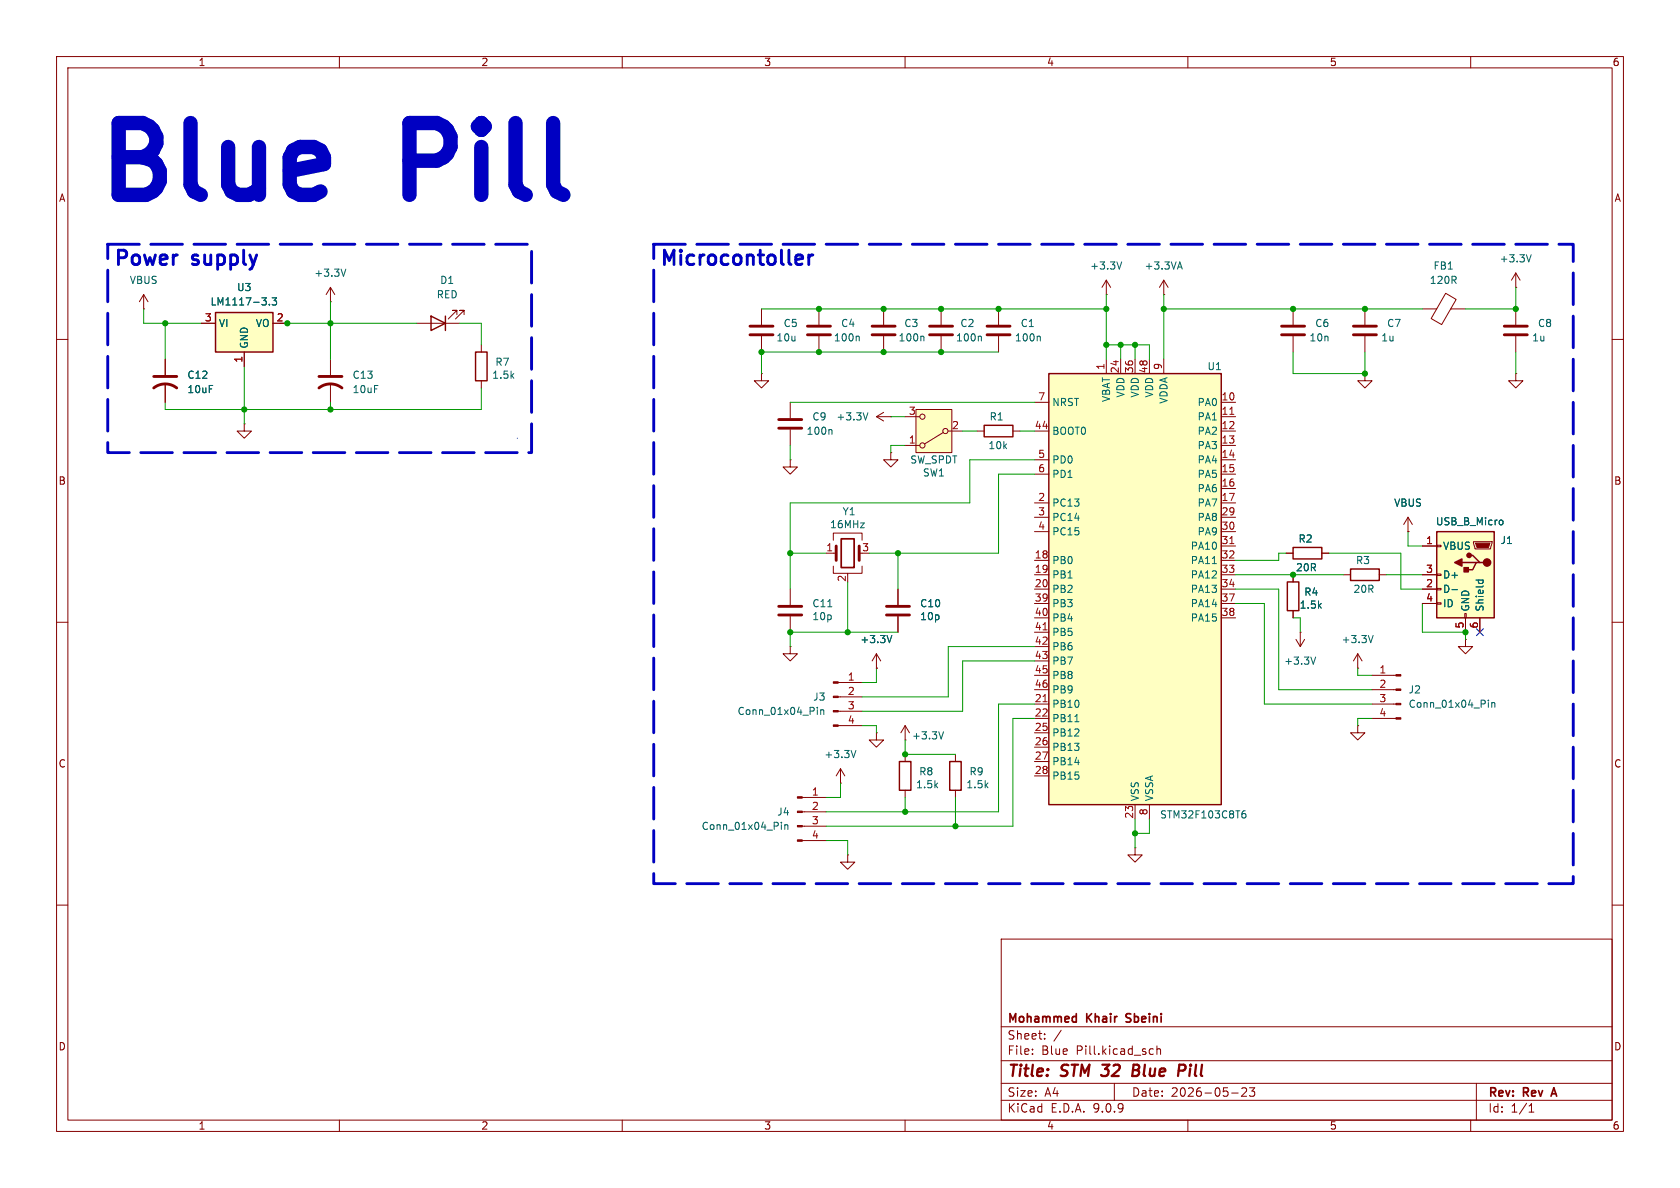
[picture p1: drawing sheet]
<svg xmlns="http://www.w3.org/2000/svg" width="297mm" height="210mm" viewBox="0 0 297 210" stroke-linecap="round" stroke-linejoin="round" font-family="sans-serif">
<g fill="none" stroke="#840000" stroke-width=".18">
<path d="M10 10h277v190h-277zM12 12h273v186h-273zM60 10v2M110 10v2M160 10v2M210 10v2M260 10v2M25.4 54.6h.1M25.4 52.1l-.8 1.2M25.4 52.1l.8 1.2M25.4 52.1v2.5M58.4 53.3h.1"/>
<path d="M58.4 50.8l-.7 1.3M58.4 50.8l.8 1.3M58.4 50.8v2.5M73.7 57.2h7.6M80.8 55.6v-.7h-.8h.8l-1.6 1.5M82 55.6v-.7h-.7h.7l-1.5 1.5M228.6 54.6v2.8M228.6 59.4v2.8M251.5 54.6h2.5M255.6 51.8l1.8 1.1-2.5 4.5-1.9-1.1zM256.5 54.6h2.6M268 50.8h.1"/>
<path d="M268 48.3l-.8 1.2M268 48.3l.7 1.2M268 48.3v2.5M268 54.6v2.8M268 59.4v2.8M10 60h2M58.4 63.5v2.8M58.4 67.8v3.3M85.1 61v1.2M85.1 67.3v1.3M139.7 71.1v2.8M139.7 75.9v2.8"/>
<path d="M154.9 73.7l1.3 .7M154.9 73.7h2.6M156.2 72.9l-1.3 .8M157.5 73.7h.1M172.7 76.2h1.3M179.1 76.2h1.2M285 60h2M139.7 81.3v1.3h1.3l-1.3 1.2-1.3-1.2h1.3M139.7 81.3h.1M146 97.8h1.8M147.3 95.5v-1.3h5.1v1.3M157.5 80v1.3h1.2l-1.2 1.3-1.3-1.3h1.3"/>
<path d="M157.5 80h.1M248.9 94h.1M248.9 91.4l-.7 1.3M248.9 91.4l.8 1.3M248.9 91.4v2.6M10 110h2M139.7 114.3v1.3h1.3l-1.3 1.2-1.3-1.2h1.3M139.7 114.3h.1M139.7 104.1v2.8M139.7 109v2.8M147.3 100.1v1.2h5.1v-1.2M149.9 101.3v.3"/>
<path d="M285 110h2M148.2 120.7h4.2M148.2 123.2h4.2M148.2 125.7h4.2M148.2 128.3h4.2M148.6 138.4h.1M148.6 135.9l-.8 1.3M148.6 135.9l.8 1.3M148.6 135.9v2.5M154.9 129.5v1.3h1.3l-1.3 1.3-1.2-1.3h1.2M154.9 129.5h.1M160 130.8h.1"/>
<path d="M160 128.3l-.7 1.2M160 128.3l.8 1.2M160 128.3v2.5M160 133.4v1.2M160 139.7v1.3M168.9 133.4v1.2M168.9 139.7v1.3M141.8 141h4.2M141.8 143.5h4.2M141.8 146.1h4.2M141.8 148.6h4.2M149.9 151.1v1.3h1.2l-1.2 1.3-1.3-1.3h1.3"/>
<path d="M149.9 151.1h.1M200.7 149.9v1.2h1.2l-1.2 1.3-1.3-1.3h1.3M200.7 149.9h.1M10 160h2M177 166h108v32h-108zM285 160h2M60 198v2M110 198v2M160 198v2M177 194.5h108M177 191.5h108M177 187.5h108"/>
<path d="M177 181.5h108M182.5 186.3v.1M182.5 185.5v.1M184.7 183.6v.1M184.7 182.8v.1M187.6 182.1l-1.3 2M197 191.5v3M203.5 185.4l.4 .1M203.9 186.3l-.4 .1M204.5 185.5l.2-.1 .4 .1 .1 .9M204.5 184.9v1.5M210 198v2"/>
<path d="M217.7 193.2h1.2M219.5 192.4l.6-.1 .2 .1 .1 .3-.9 1.1h.9M220.9 192.3h.9l-.5 .6 .4 .1v.7l-.2 .1h-.4l-.2-.1M260 198v2M261 191.5v6.5M270.3 196.6h.9M270.3 195.5l.4-.4v1.5"/>
</g>
<path d="M148.7 95.3h2.3v5h-2.3zM190.1 179.7l.2 .1M190.3 179.2v1.5M199.1 179.3v.5M190.3 180.6l-.2 .1M199.1 180.6l.2 .1M274.3 193.4h.8M274.7 192.3l-.5 1.5" fill="none" stroke="#840000" stroke-width=".3"/>
<path d="M200.3 189.2h.7M201 189.2l.2 .1M201.1 188.2h-.7l-.2 2 .9-.1M201.2 189.1l-.2 .1M208.5 188.2l.9 .1a.58 .58 0 0 1-.3 1h-.7" fill="none" stroke="#840000" stroke-width=".4"/>
<path d="M76.2 55.9l2.5 1.3-2.5 1.2zM78.7 55.9v2.5M84.1 62.2h2v5.1h-2zM174 75.2h5.1v2h-5.1zM159 134.6h2v5.1h-2zM167.9 134.6h2v5.1h-2z" fill="none" stroke="#840000" stroke-width=".25"/>
<g fill="none" stroke="#006464" stroke-width=".18">
<path d="M61.1 47.6l-.4 1.2M270.7 45l-.4 1.3M146.9 75.9l.2 .2v.7M153.4 73l-.4 1.2M146.3 107.3h.8M144.5 125v.2M144.5 125.5v.8M145.1 125.5v.8M145.1 125.6l.2-.1h.3v.8M151.3 132.7l-.4 1.2M166.8 129.4l-.4 1.2M138.1 145.4v.1"/>
<path d="M138.1 145.8v.8M138.7 145.8v.8M138.7 145.9l.2-.1h.3l.1 .8"/>
</g>
<g fill="#840000" stroke="#840000" stroke-width=".18">
<path d="M141 140.8h.8v.3h-.8z"/>
<path d="M141 143.4h.8v.2h-.8z"/>
<path d="M141 145.9h.8v.3h-.8z"/>
<path d="M141 148.5h.8v.2h-.8z"/>
<path d="M147.3 120.5h.9v.3h-.9z"/>
<path d="M147.3 123.1h.9v.2h-.9z"/>
<path d="M147.3 125.6h.9v.3h-.9z"/>
<path d="M147.3 128.1h.9v.3h-.9z"/>
</g>
<path d="M226.6 57.7h4M226.6 59.2h4M265.9 57.7h4.1M265.9 59.2h4.1M56.4 68.6a3.3 3.3 0 0 1 4.1 0M56.4 66.5h4.1M137.7 74.2h4M137.7 75.7h4M147.8 96.5v2.6M151.9 96.5v2.6M137.7 107.2h4M137.7 108.7h4" fill="none" stroke="#840000" stroke-width=".51"/>
<path d="M38.1 55.2h10.2v7h-10.2z" fill="#ffffc2"/>
<path d="M38.1 55.2h10.2v7h-10.2z" fill="none" stroke="#840000" stroke-width=".25"/>
<g fill="none" stroke="#840000" stroke-width=".18">
<path d="M35.6 57.2h2.5M48.3 57.2h2.5M134.6 54.6v2.8M134.6 59.4v2.8M144.8 54.6v2.8M144.8 59.4v2.8M156.2 54.6v2.8M156.2 59.4v2.8M166.4 54.6v2.8M166.4 59.4v2.8M176.5 54.6v2.8M176.5 59.4v2.8"/>
<path d="M241.3 54.6v2.8M241.3 59.4v2.8M29.2 63.5v2.8M29.2 67.8v3.3M43.2 74.9v1.3h1.2l-1.2 1.3-1.3-1.3h1.3M43.2 74.9h.1M43.2 62.2v2.6M134.6 66v1.3h1.3l-1.3 1.3-1.3-1.3h1.3M134.6 66h.1M241.3 66v1.3h1.3l-1.3 1.3-1.3-1.3h1.3M241.3 66h.1M268 66v1.3h1.2l-1.2 1.3-1.3-1.3h1.3"/>
<path d="M268 66h.1M158.7 104.1v2.8M158.7 109v2.8M240 128.3v1.2h1.3l-1.3 1.3-1.2-1.3h1.2M240 128.3h.1"/>
</g>
<path d="M47.6 53.8v.1M48.1 52.6h.8l-.4 .5 .3 .2v.5l-.1 .1-.6-.1M151.7 59.4l.2 .2v.7M163.2 59.4l.1 .2v.7M173.3 59.4l.2 .2v.7M183.7 59.4l.2 .2v.7" fill="none" stroke="#006464" stroke-width=".18"/>
<g fill="none" stroke="#840000" stroke-width=".51">
<path d="M132.6 57.7h4.1M132.6 59.2h4.1M142.7 57.7h4.1M142.7 59.2h4.1M154.2 57.7h4M154.2 59.2h4M164.3 57.7h4.1M164.3 59.2h4.1M174.5 57.7h4.1M174.5 59.2h4.1M239.3 57.7h4M239.3 59.2h4"/>
<path d="M27.2 68.6a3.3 3.3 0 0 1 4 0M27.2 66.5h4M156.7 107.2h4.1M156.7 108.7h4.1"/>
</g>
<path d="M185.4 66h30.5v76.2h-30.5z" fill="#ffffc2"/>
<path d="M185.4 66h30.5v76.2h-30.5z" fill="none" stroke="#840000" stroke-width=".25"/>
<g fill="none" stroke="#840000" stroke-width=".18">
<path d="M182.9 71.1h2.5M182.9 76.2h2.5M195.6 63.5v2.5M198.1 63.5v2.5M200.7 63.5v2.5M203.2 63.5v2.5M205.7 63.5v2.5M215.9 71.1h2.5M215.9 76.2h2.5M215.9 73.7h2.5M215.9 78.7h2.5M182.9 81.3h2.5"/>
<path d="M182.9 83.8h2.5M182.9 88.9h2.5M182.9 91.4h2.5M182.9 94h2.5M182.9 99.1h2.5M215.9 81.3h2.5M215.9 83.8h2.5M215.9 88.9h2.5M215.9 91.4h2.5M215.9 94h2.5M215.9 99.1h2.5M215.9 86.4h2.5"/>
<path d="M215.9 96.5h2.5M154.9 118.1h.1M154.9 115.6l-.7 1.2M154.9 115.6l.8 1.2M154.9 115.6v2.5M182.9 101.6h2.5M182.9 104.1h2.5M182.9 106.7h2.5M182.9 109.2h2.5M182.9 111.8h2.5M182.9 114.3h2.5M182.9 116.8h2.5"/>
<path d="M182.9 119.4h2.5M215.9 101.6h2.5M215.9 104.1h2.5M215.9 106.7h2.5M215.9 109.2h2.5M182.9 121.9h2.5M182.9 124.5h2.5M182.9 127h2.5M182.9 129.5h2.5M182.9 132.1h2.5M182.9 134.6h2.5M182.9 137.2h2.5"/>
<path d="M200.7 142.2v2.6M203.2 142.2v2.6"/>
</g>
<path d="M217.4 73.2h.7M217.4 96.1h.7M184.4 111.3h.7M184.4 124h.7" fill="none" stroke="#a90000" stroke-width=".18"/>
<path d="M214.3 99.6h.7M157.7 112.3l-.5 1.3M190 127.6h.7M219.5 144.1l.3-.3h.2l.3 .3v.3l-.3 .2-.3-.1-.2-.1M220.1 143.3l-.3 .1-.3 .5" fill="none" stroke="#006464" stroke-width=".18"/>
<path d="M161.9 72.4h6.4v7.6h-6.4z" fill="#ffffc2"/>
<g fill="none" stroke="#840000" stroke-width=".18">
<path d="M160 78.7h2.6M160 73.7h2.6M161.9 72.4h6.4v7.6h-6.4zM166.8 76.5l-3.4 2M167.6 76.2h2.6M227.3 97.8h1.3M233.7 97.8h1.2M228.6 101.6v1.3M228.6 108v1.2M229.1 113l.8 1.3M229.9 111.8h.1M229.9 111.8v2.5"/>
<path d="M230.6 113l-.7 1.3M237.5 101.6h1.3M240 118.1h.1M240 115.6l-.7 1.2M240 115.6l.8 1.2M240 115.6v2.5M243.8 101.6h1.3M259.1 113v1.3h1.2l-1.2 1.3-1.3-1.3h1.3M259.1 113h.1"/>
<circle cx="163.1" cy="73.7" r=".46"/>
<circle cx="163.1" cy="78.7" r=".46"/>
<circle cx="167.1" cy="76.2" r=".46"/>
</g>
<path d="M232.6 116.1l-.4 1.3M242.8 112.3l-.5 1.3" fill="none" stroke="#006464" stroke-width=".18"/>
<path d="M228.6 96.8h5.1v2h-5.1zM227.6 102.9h2v5.1h-2zM238.8 100.6h5v2h-5z" fill="none" stroke="#840000" stroke-width=".25"/>
<path d="M254 94h10.2v15.2h-10.2z" fill="#ffffc2"/>
<path d="M254 94h10.2v15.2h-10.2zM258.4 99.4h2.6M259.7 98.2h.6l1.3 1.2h.7M261.6 99.4h-.6l-.7 1.3h-1.2" fill="none" stroke="#840000" stroke-width=".25"/>
<g fill="none" stroke="#840000" stroke-width=".18">
<path d="M35.6 57.2h2.5M48.3 57.2h2.5M195.6 52.1h.1M195.6 49.5l-.8 1.3M195.6 49.5l.7 1.3M195.6 49.5v2.6M205.7 52.1h.1M205.7 49.5l-.7 1.3M205.7 49.5l.8 1.3M205.7 49.5v2.6M29.2 63.5v2.8M29.2 67.8v3.3"/>
<path d="M43.2 62.2v2.6M227.3 97.8h1.3M233.7 97.8h1.2M248.9 94h.1M251.5 96.5h2.5M254 96.4h.8v.2h-.8zM260.5 95.8h3.3v.2l-.3 1h-2.8zM154.9 118.1h.1M158.7 104.1v2.8M158.7 109v2.8M228.6 101.6v1.3M228.6 108v1.2"/>
<path d="M242.6 119.4h4.2M251.5 101.6h2.5M251.5 104.1h2.5M251.5 106.7h2.5M254 101.5h.8v.2h-.8zM254 104h.8v.3h-.8zM254 106.6h.8v.2h-.8zM259 108.5h.2v.7h-.2zM259.1 109.2v2.6M261.6 109.2v2.6M242.6 121.9h4.2M242.6 124.5h4.2"/>
<path d="M242.6 127h4.2"/>
</g>
<g fill="#840000" stroke="#840000" stroke-width=".18">
<path d="M260.9 96h2.5l-.3 .8h-2z"/>
<path d="M246.8 119.3h.8v.2h-.8z"/>
<path d="M246.8 121.8h.8v.2h-.8z"/>
<path d="M246.8 124.3h.8v.3h-.8z"/>
<path d="M246.8 126.9h.8v.2h-.8z"/>
</g>
<g fill="#840000" stroke="#840000" stroke-width=".25">
<path d="M258.8 100.3h.8v.8h-.8z"/>
<path d="M257.2 99.4l1.2-.6v1.3z"/>
<circle cx="262.9" cy="99.4" r=".63"/>
<circle cx="259.7" cy="98.2" r=".38"/>
</g>
<g fill="none" stroke="#006464" stroke-width=".18">
<path d="M47.6 53.8v.1M48.1 52.6h.8l-.4 .5 .3 .2v.5l-.1 .1-.6-.1M198.3 46.3l-.4 1.3M208.3 47.2h.6M208.6 46.3l.4 1.3M265.3 91.9l.3 .1 .1 .2v.5l-.4 .1M157.7 112.3l-.5 1.3M256.7 104.2h1M260.9 102.5h1.3M261.4 102.5v.4M262.1 102.5l.1 .4M263.1 123.8v.1"/>
<path d="M263.1 124.2v.8M263.7 124.2v.8M263.7 124.3l.2-.1 .3 .1 .1 .7"/>
</g>
<g fill="none" stroke="#009600" stroke-width=".18">
<path d="M25.4 54.6v2.6h10.2M29.2 57.2v6.3M49.5 57.2h24.2M58.4 53.3v10.2M81.3 57.2h3.8v3.8M134.6 54.6h61M195.6 52.1v11.4M205.7 54.6h45.8M205.7 52.1v11.4M268 50.8v3.8h-8.9M43.2 64.8v10.1M58.4 71.1v1.3"/>
<path d="M85.1 68.6v3.8h-55.9v-1.3M139.7 78.7v2.6M139.7 71.1h43.2M157.5 73.7h2.5M160 78.7h-2.5v1.3M170.2 76.2h2.5M176.5 62.2h-41.9v3.8M180.3 76.2h2.6M195.6 61h7.6v2.5M198.1 61v2.5M200.7 61v2.5M228.6 62.2v3.8h12.7v-3.8"/>
<path d="M268 62.2v3.8M139.7 97.8h6.3M158.7 97.8v6.3M182.9 83.8h-6.4v14h-22.8M182.9 81.3h-11.5v7.6h-31.7v15.2M227.3 97.8h-1.2v1.3h-7.7M234.9 97.8h12.7v6.3h3.9M248.9 94v2.5h2.6M149.9 102.9v8.9M154.9 118.1v2.6h-2.5M158.7 111.8h-19v2.5M182.9 116.8h-12.7v8.9h-17.8"/>
<path d="M182.9 114.3h-15.3v8.9h-15.2M218.4 104.1h7.7v17.8h16.5M218.4 106.7h5.1v17.8h19.1M218.4 101.6h19.1M228.6 109.2h1.3v2.6M240 118.1v1.3h2.6M245.1 101.6h6.4M251.5 106.7v5.1h7.6v1.2M148.6 138.4v2.6h-2.6M152.4 128.3h2.5v1.2M160 130.8v2.6h8.9M182.9 127h-3.8v19.1h-33.1"/>
<path d="M182.9 124.5h-6.4v19h-30.5M242.6 127h-2.6v1.3M146 148.6h3.9v2.5M160 141v2.5M168.9 141v5.1M200.7 144.8v5.1M203.2 144.8v2.5h-2.5"/>
</g>
<path d="M261 111.2l1.2 1.2M262.2 111.2l-1.2 1.2" fill="none" stroke="#000084" stroke-width=".18"/>
<path d="M19 43.2h75v36.8h-75zM115.6 43.2h162.5v113h-162.5z" fill="none" stroke="#0000c2" stroke-width=".51" stroke-dasharray="5.6 2"/>
<path d="M20.9 44.2v2.6M43.1 44.2v2.2M117.5 46.8v-2.6l.8 1.8 .9-1.8v2.6M120.4 44.2l-.2 .1 .2 .2M120.4 44.2l.1 .1-.1 .2M120.4 44.2v.3M134.4 44.2v2.2M138.1 44.2v2.2M139.5 44.2v2.2M143 45.1v1.7M143.7 45.1a.65 .65 0 0 0-.7 .5" fill="none" stroke="#0000c2" stroke-width=".51"/>
<path d="M91.4 77.5h.1" fill="none" stroke="#0000c2" stroke-width=".18" stroke-dasharray="0 .6"/>
<g fill="#009600" stroke="#009600" stroke-width=".18">
<circle cx="43.2" cy="72.4" r=".46"/>
<circle cx="58.4" cy="72.4" r=".46"/>
<circle cx="50.8" cy="57.2" r=".46"/>
<circle cx="58.4" cy="57.2" r=".46"/>
<circle cx="29.2" cy="57.2" r=".46"/>
<circle cx="198.1" cy="61" r=".46"/>
<circle cx="205.7" cy="54.6" r=".46"/>
<circle cx="200.7" cy="61" r=".46"/>
<circle cx="241.3" cy="54.6" r=".46"/>
<circle cx="241.3" cy="66" r=".46"/>
<circle cx="228.6" cy="54.6" r=".46"/>
<circle cx="134.6" cy="62.2" r=".46"/>
<circle cx="144.8" cy="54.6" r=".46"/>
<circle cx="139.7" cy="111.8" r=".46"/>
<circle cx="158.7" cy="97.8" r=".46"/>
<circle cx="139.7" cy="97.8" r=".46"/>
<circle cx="149.9" cy="111.8" r=".46"/>
<circle cx="166.4" cy="54.6" r=".46"/>
<circle cx="156.2" cy="54.6" r=".46"/>
<circle cx="168.9" cy="146.1" r=".46"/>
<circle cx="160" cy="143.5" r=".46"/>
<circle cx="160" cy="133.4" r=".46"/>
<circle cx="144.8" cy="62.2" r=".46"/>
<circle cx="156.2" cy="62.2" r=".46"/>
<circle cx="166.4" cy="62.2" r=".46"/>
<circle cx="259.1" cy="111.8" r=".46"/>
<circle cx="228.6" cy="101.6" r=".46"/>
<circle cx="200.7" cy="147.3" r=".46"/>
<circle cx="195.6" cy="54.6" r=".46"/>
<circle cx="195.6" cy="61" r=".46"/>
<circle cx="176.5" cy="54.6" r=".46"/>
<circle cx="268" cy="54.6" r=".46"/>
</g>
<g font-size="17.7" fill="#0000c2">
<text x="15.4" y="38.9">Blue</text>
<text x="71.9" y="38.9">Pill</text>
</g>
<g font-size="3.5" fill="#0000c2">
<text x="20" y="48.2">Power</text>
<text x="34.2" y="48.2">supply</text>
<text x="116.5" y="48.2">Microcontoller</text>
</g>
<g font-size="2.8" fill="#840000">
<text x="178" y="190.9">Title:</text>
<text x="187.7" y="190.9">STM 32</text>
<text x="201.8" y="190.9">Blue</text>
<text x="210.7" y="190.9">Pill</text>
</g>
<g font-size="2.1" fill="#840000">
<text x="178" y="184">Sheet:</text>
<text x="178" y="181.2">Mohammed</text>
<text x="192.2" y="181.2">Khair</text>
<text x="199.8" y="181.2">Sbeini</text>
<text x="178" y="186.7">File:</text>
<text x="184.1" y="186.7">Blue</text>
<text x="190.3" y="186.7">Pill.kicad_sch</text>
<text x="178" y="196.9">KiCad</text>
<text x="178" y="194.1">Size:</text>
<text x="184.7" y="194.1">A4</text>
<text x="185.7" y="196.9">E.D.A.</text>
<text x="193.3" y="196.9">9.0.9</text>
<text x="200" y="194.1">Date:</text>
<text x="207" y="194.1">2026-05-23</text>
<text x="263" y="194.3">Rev:</text>
<text x="263" y="196.9">Id:</text>
<text x="267.1" y="196.9">1/1</text>
<text x="269.4" y="194.3">Rev</text>
<text x="275.1" y="194.3">A</text>
</g>
<g font-size="1.8" fill="#840000">
<text x="35" y="11.9">1</text>
<text x="85" y="11.9">2</text>
<text x="135" y="11.9">3</text>
<text x="185" y="11.9">4</text>
<text x="235" y="11.9">5</text>
<text x="285" y="11.9">6</text>
<text x="10.3" y="35.9">A</text>
<text x="285.3" y="35.9">A</text>
<text x="10.3" y="85.9">B</text>
<text x="285.3" y="85.9">B</text>
<text x="10.3" y="135.9">C</text>
<text x="285.3" y="135.9">C</text>
<text x="10.3" y="185.9">D</text>
<text x="285.3" y="185.9">D</text>
<text x="35" y="199.9">1</text>
<text x="85" y="199.9">2</text>
<text x="135" y="199.9">3</text>
<text x="185" y="199.9">4</text>
<text x="235" y="199.9">5</text>
<text x="285" y="199.9">6</text>
</g>
<g font-size="1.8" fill="#006464">
<text x="192.6" y="47.9">+3.3V</text>
<text x="202.3" y="47.9">+3.3VA</text>
<text x="253.3" y="47.9">FB1</text>
<text x="265" y="46.6">+3.3V</text>
<text x="22.8" y="50.4">VBUS</text>
<text x="41.8" y="51.7">U3</text>
<text x="55.5" y="49.1">+3.3V</text>
<text x="77.1" y="52.9">RED</text>
<text x="77.7" y="50.4">D1</text>
<text x="252.7" y="50.4">120R</text>
<text x="37.1" y="54.2">LM1117-3.3</text>
<text x="38.6" y="58">VI</text>
<text x="45.1" y="58">VO</text>
<text x="138.4" y="58">C5</text>
<text x="148.6" y="58">C4</text>
<text x="159.8" y="58">C3</text>
<text x="169.7" y="58">C2</text>
<text x="180.3" y="58">C1</text>
<text x="232.4" y="58">C6</text>
<text x="245.1" y="58">C7</text>
<text x="271.8" y="58">C8</text>
<text x="44" y="61.7" transform="rotate(-90 44 61.7)">GND</text>
<text x="87.5" y="64.9">R7</text>
<text x="137.2" y="60.6">10u</text>
<text x="147.3" y="60.6">100n</text>
<text x="158.8" y="60.6">100n</text>
<text x="168.9" y="60.6">100n</text>
<text x="179.3" y="60.6">100n</text>
<text x="213.4" y="65.6">U1</text>
<text x="231.4" y="60.6">10n</text>
<text x="244.1" y="60.6">1u</text>
<text x="270.8" y="60.6">1u</text>
<text x="33" y="67.2">C12</text>
<text x="33" y="69.7">10uF</text>
<text x="62.2" y="67.2">C13</text>
<text x="62.2" y="69.7">10uF</text>
<text x="86.9" y="67.2">1.5k</text>
<text x="185.9" y="72">NRST</text>
<text x="196.4" y="71.2" transform="rotate(-90 196.4 71.2)">VBAT</text>
<text x="199" y="70.4" transform="rotate(-90 199 70.4)">VDD</text>
<text x="201.5" y="70.4" transform="rotate(-90 201.5 70.4)">VDD</text>
<text x="204.1" y="70.4" transform="rotate(-90 204.1 70.4)">VDD</text>
<text x="206.6" y="71.5" transform="rotate(-90 206.6 71.5)">VDDA</text>
<text x="211.6" y="72">PA0</text>
<text x="142.5" y="77.1">100n</text>
<text x="143.5" y="74.5">C9</text>
<text x="147.8" y="74.5">+3.3V</text>
<text x="174.9" y="74.5">R1</text>
<text x="185.9" y="77.1">BOOT0</text>
<text x="211.6" y="74.5">PA1</text>
<text x="211.6" y="77.1">PA2</text>
<text x="160.8" y="82.1">SW_SPDT</text>
<text x="174.6" y="79.6">10k</text>
<text x="185.9" y="82.1">PD0</text>
<text x="211.6" y="79.6">PA3</text>
<text x="211.6" y="82.1">PA4</text>
<text x="163.1" y="84.4">SW1</text>
<text x="185.9" y="84.7">PD1</text>
<text x="185.9" y="89.8">PC13</text>
<text x="211.6" y="84.7">PA5</text>
<text x="211.6" y="87.2">PA6</text>
<text x="211.6" y="89.8">PA7</text>
<text x="246.4" y="89.8">VBUS</text>
<text x="146.6" y="93.6">16MHz</text>
<text x="148.9" y="91.3">Y1</text>
<text x="185.9" y="92.3">PC14</text>
<text x="185.9" y="94.8">PC15</text>
<text x="211.6" y="92.3">PA8</text>
<text x="211.6" y="94.8">PA9</text>
<text x="253.8" y="93.1">USB_B_Micro</text>
<text x="185.9" y="99.9">PB0</text>
<text x="210.4" y="97.4">PA10</text>
<text x="210.4" y="99.9">PA11</text>
<text x="229" y="101.2">20R</text>
<text x="229.5" y="96.1">R2</text>
<text x="239.6" y="99.9">R3</text>
<text x="255" y="97.4">VBUS</text>
<text x="265.2" y="96.4">J1</text>
<text x="143.5" y="107.5">C11</text>
<text x="162.6" y="107.5">C10</text>
<text x="185.9" y="102.5">PB1</text>
<text x="185.9" y="105">PB2</text>
<text x="185.9" y="107.5">PB3</text>
<text x="210.4" y="102.5">PA12</text>
<text x="210.4" y="105">PA13</text>
<text x="210.4" y="107.5">PA14</text>
<text x="229.7" y="107.8">1.5k</text>
<text x="230.5" y="105.5">R4</text>
<text x="239.2" y="105">20R</text>
<text x="255" y="102.5">D+</text>
<text x="255" y="105">D-</text>
<text x="255" y="107.5">ID</text>
<text x="143.5" y="109.8">10p</text>
<text x="152" y="113.9">+3.3V</text>
<text x="162.6" y="109.8">10p</text>
<text x="185.9" y="110.1">PB4</text>
<text x="185.9" y="112.6">PB5</text>
<text x="210.4" y="110.1">PA15</text>
<text x="237.1" y="113.9">+3.3V</text>
<text x="259.9" y="108.2" transform="rotate(-90 259.9 108.2)">GND</text>
<text x="262.5" y="108.2" transform="rotate(-90 262.5 108.2)">Shield</text>
<text x="185.9" y="115.2">PB6</text>
<text x="185.9" y="117.7">PB7</text>
<text x="226.9" y="117.7">+3.3V</text>
<text x="143.7" y="124.1">J3</text>
<text x="185.9" y="120.2">PB8</text>
<text x="185.9" y="122.8">PB9</text>
<text x="185.9" y="125.3">PB10</text>
<text x="248.9" y="122.8">J2</text>
<text x="248.9" y="125.3">Conn_01x04_Pin</text>
<text x="130.3" y="126.6">Conn_01x04_Pin</text>
<text x="161.1" y="130.9">+3.3V</text>
<text x="185.9" y="127.9">PB11</text>
<text x="185.9" y="130.4">PB12</text>
<text x="145.6" y="134.2">+3.3V</text>
<text x="162.4" y="137.3">R8</text>
<text x="171.3" y="137.3">R9</text>
<text x="185.9" y="132.9">PB13</text>
<text x="185.9" y="135.5">PB14</text>
<text x="161.9" y="139.5">1.5k</text>
<text x="170.7" y="139.5">1.5k</text>
<text x="185.9" y="138">PB15</text>
<text x="201.5" y="141.7" transform="rotate(-90 201.5 141.7)">VSS</text>
<text x="204.1" y="141.7" transform="rotate(-90 204.1 141.7)">VSSA</text>
<text x="123.9" y="146.9">Conn_01x04_Pin</text>
<text x="137.3" y="144.4">J4</text>
<text x="205" y="144.9">STM32F103C8T6</text>
</g>
<g font-size="1.8" fill="#a90000">
<text x="36.1" y="56.9">3</text>
<text x="48.8" y="56.9">2</text>
<text x="42.9" y="64.2" transform="rotate(-90 42.9 64.2)">1</text>
<text x="195.3" y="65.5" transform="rotate(-90 195.3 65.5)">1</text>
<text x="205.5" y="65.5" transform="rotate(-90 205.5 65.5)">9</text>
<text x="183.4" y="70.9">7</text>
<text x="197.9" y="66.1" transform="rotate(-90 197.9 66.1)">24</text>
<text x="200.4" y="66.1" transform="rotate(-90 200.4 66.1)">36</text>
<text x="202.9" y="66.1" transform="rotate(-90 202.9 66.1)">48</text>
<text x="215.9" y="70.9">10</text>
<text x="160.6" y="73.4">3</text>
<text x="168.2" y="75.9">2</text>
<text x="182.8" y="75.9">44</text>
<text x="215.9" y="73.4">11</text>
<text x="215.9" y="75.9">12</text>
<text x="160.6" y="78.5">1</text>
<text x="183.4" y="81">5</text>
<text x="183.4" y="83.6">6</text>
<text x="215.9" y="78.5">13</text>
<text x="215.9" y="81">14</text>
<text x="215.9" y="83.6">15</text>
<text x="183.4" y="88.6">2</text>
<text x="215.9" y="86.1">16</text>
<text x="215.9" y="88.6">17</text>
<text x="183.4" y="91.2">3</text>
<text x="183.4" y="93.7">4</text>
<text x="215.9" y="91.2">29</text>
<text x="215.9" y="93.7">30</text>
<text x="146" y="97.5">1</text>
<text x="152.3" y="97.5">3</text>
<text x="182.8" y="98.8">18</text>
<text x="182.8" y="101.3">19</text>
<text x="215.9" y="96.3">31</text>
<text x="215.9" y="98.8">32</text>
<text x="215.9" y="101.3">33</text>
<text x="252" y="96.3">1</text>
<text x="252" y="101.3">3</text>
<text x="149.6" y="102.9" transform="rotate(-90 149.6 102.9)">2</text>
<text x="182.8" y="103.9">20</text>
<text x="182.8" y="106.4">39</text>
<text x="215.9" y="103.9">34</text>
<text x="215.9" y="106.4">37</text>
<text x="252" y="103.9">2</text>
<text x="252" y="106.4">4</text>
<text x="182.8" y="109">40</text>
<text x="182.8" y="111.5">41</text>
<text x="215.9" y="109">38</text>
<text x="258.8" y="111.2" transform="rotate(-90 258.8 111.2)">5</text>
<text x="261.4" y="111.2" transform="rotate(-90 261.4 111.2)">6</text>
<text x="182.8" y="114">42</text>
<text x="182.8" y="116.6">43</text>
<text x="182.8" y="119.1">45</text>
<text x="243.8" y="119.1">1</text>
<text x="149.8" y="120.4">1</text>
<text x="149.8" y="122.9">2</text>
<text x="149.8" y="125.5">3</text>
<text x="182.8" y="121.7">46</text>
<text x="182.8" y="124.2">21</text>
<text x="243.8" y="121.7">2</text>
<text x="243.8" y="124.2">3</text>
<text x="149.8" y="128">4</text>
<text x="182.8" y="126.7">22</text>
<text x="182.8" y="129.3">25</text>
<text x="182.8" y="131.8">26</text>
<text x="243.8" y="126.7">4</text>
<text x="182.8" y="134.4">27</text>
<text x="182.8" y="136.9">28</text>
<text x="143.4" y="140.7">1</text>
<text x="143.4" y="143.3">2</text>
<text x="143.4" y="145.8">3</text>
<text x="143.4" y="148.3">4</text>
<text x="200.4" y="144.8" transform="rotate(-90 200.4 144.8)">23</text>
<text x="202.9" y="144.2" transform="rotate(-90 202.9 144.2)">8</text>
</g>
</svg>
